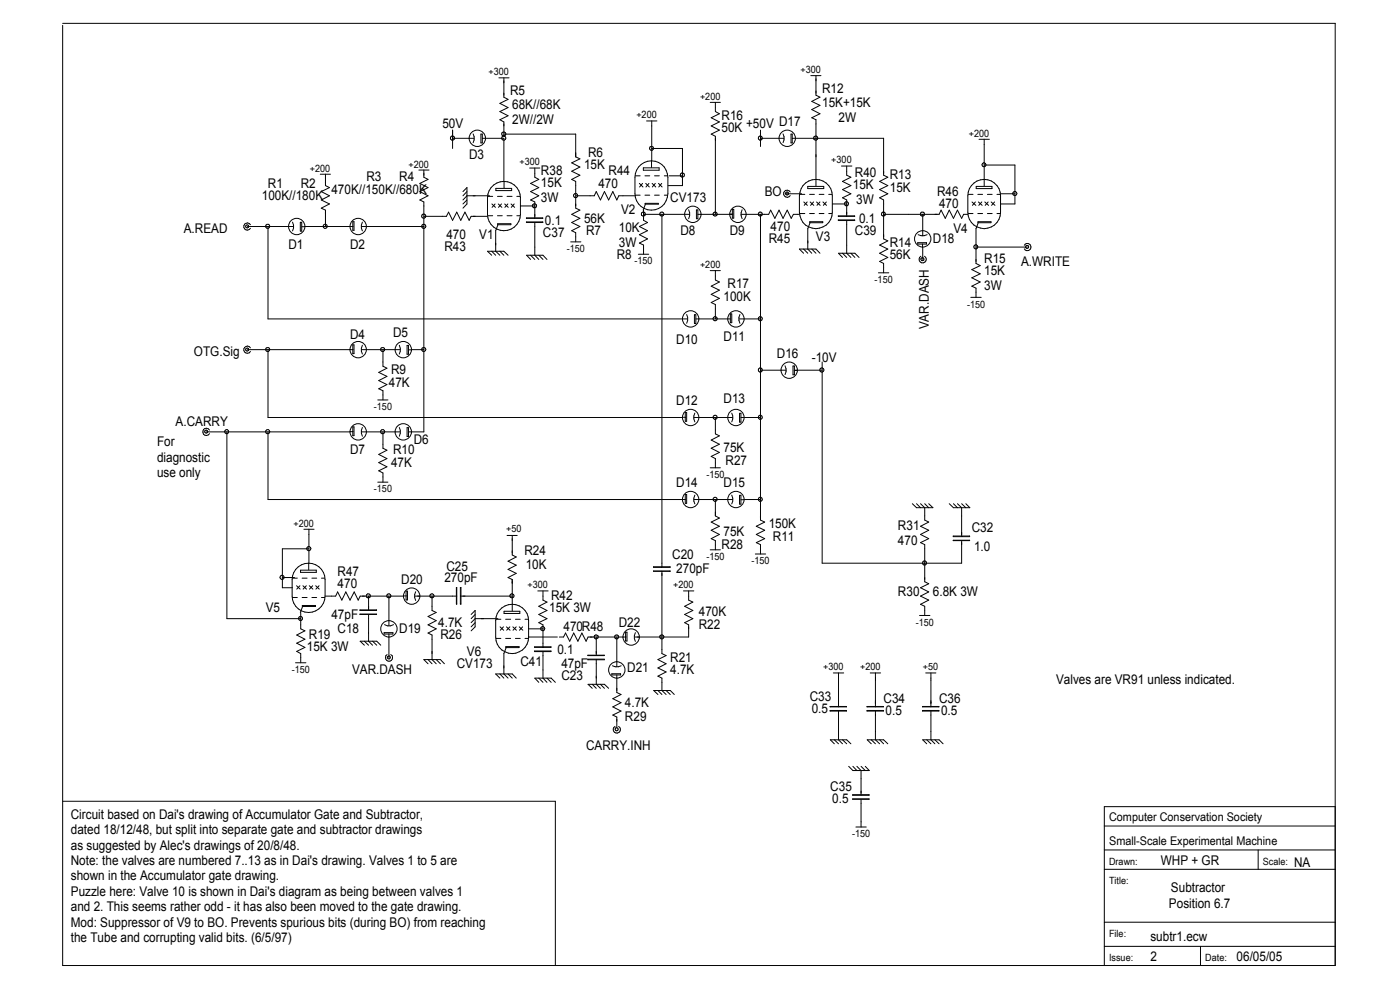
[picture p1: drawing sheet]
<svg xmlns="http://www.w3.org/2000/svg" width="297mm" height="210mm" viewBox="0 0 297 210" stroke-linecap="round" stroke-linejoin="round" font-family="sans-serif">
<g fill="none" stroke="#000" stroke-width=".21">
<path d="M13.3 5h270v199.8h-270v-199.4M105.8 16.5h2.2M106.9 16.5v4.1l.9 .5-1.8 .8 1.8 .9-1.8 .9 1.8 .9-1.8 .8 .9 .5v3M172 16h2.2M173.1 16v4.2l.8 .4-1.7 .9 1.7 .9-1.7 .8 1.7 .9-1.7 .9 .9 .4v14.1M67.9 37h2.2M69 37v2.4l.9 .4-1.7 .8 1.7 .9-1.7 .9 1.7 .9-1.7 .9 .8 .4v3.4M88.9 36.1h2.1M89.9 36.1v1.5l.9 .5-1.7 .8 1.7 .9-1.7 .8 1.7 .9-1.7 .9 .8 .4v48.8h-3.2M96 29.3h4.6M96 27.6v3.9M100.4 28.4l.2 .6v.7l-.2 .6"/>
<path d="M102 28.4h.3v1.9h-.3zM102.3 29.3h4.6v9.2M104.2 39.8a3.5 3.5 0 0 1 3.9-1.1 3.5 3.5 0 0 1 2.3 3.3v3.5a3.5 3.5 0 0 1-3.5 3.4 3.5 3.5 0 0 1-3.5-3.4l.1-4.3zM105.2 40h3.3v.4h-3.3zM106.7 28.9l-.3 .4 .3 .4 .5-.2 .1-.2-.3-.4M106.7 28.8l-.3-.4 .3-.4 .5 .2 .1 .2-.3 .4M106.7 28.8h.3M106.9 28.4h15.2v4.9l.9 .4-1.7 .8 1.7 .9-1.7 .9 1.7 .9-1.7 .9 .8 .4v5.7l.9 .4-1.7 .9 1.7 .8-1.7 .9 1.7 .8-1.7 .9 .8 .5v1.9M106.9 38.5v1.4M112.4 35.6h2.1M113.5 35.6v2l.8 .5-1.7 .8 1.7 .9-1.7 .8 1.7 .9-1.7 .9 .9 .4v3.5M134.8 37.3h1"/>
<path d="M135.5 35.4a3.5 3.5 0 0 1 3.8-1.1 3.5 3.5 0 0 1 2.4 3.3v3.5a3.5 3.5 0 0 1-3.5 3.5 3.5 3.5 0 0 1-3.5-3.5l.1-4.3zM135.6 38.9l.8 .8M136.3 38.9l-.6 .8M136.5 35.6h3.3v.5h-3.3zM136.8 37.3h1M137 38.9l.8 .8M137.2 25.7h2.2M137.7 38.9l-.7 .8M138.2 34.2v1.3M138.3 25.7v8.4M138.3 31.5h6.5v7.9h-3.1M138.3 38.9l.8 .8"/>
<path d="M138.9 37.3h1M139 38.9l-.6 .8M139.7 38.9l.8 .8M140.4 38.9l-.7 .8M140.9 37.3h.7M141.9 37.3h2.8M150.7 21.7h2.1M151.8 21.7v2l.8 .4-1.7 .9 1.7 .9-1.7 .8 1.7 .9-1.7 .8 .9 .5v16.6M161.3 29.3h5M161.3 27.6v3.5M166.1 28.4l.2 .6v.7l-.2 .6M167.8 28.4h.3v1.9h-.3z"/>
<path d="M168.1 29.3h19.4v7.9l.8 .4-1.7 .9 1.7 .9-1.7 .8 1.7 .9-1.7 .9 .9 .4v8.3l.8 .4-1.7 .9 1.7 .8-1.7 .9 1.7 .9-1.7 .9 .9 .4v2M170.9 38.8a3.5 3.5 0 0 1 3.7-.4 3.5 3.5 0 0 1 2 3.1v3.5a3.5 3.5 0 0 1-3.5 3.5 3.5 3.5 0 0 1-3.5-3.5v-3.5a3.7 3.7 0 0 1 1.3-2.7zM171.4 39.5h3.4v.5h-3.4zM178.5 35.2h2.2M179.6 35.2v2l.9 .4-1.8 .9 1.8 .9-1.8 .8 1.8 .9-1.8 .9 .9 .4v3.5M206.1 39.4a3.5 3.5 0 0 1 3.8-1.1 3.5 3.5 0 0 1 2.4 3.2v3.5a3.5 3.5 0 0 1-3.5 3.5 3.5 3.5 0 0 1-3.5-3.5l.1-4.2zM207.1 39.5h3.3v.5h-3.3zM207.7 29.5h2.2M208.8 35h6.5v8.3h-3M208.8 29.5v10M52.5 48h9.8M53.1 47.7a.76 .76 0 0 0-1.1-.2 .76 .76 0 0 0 0 1.1 .76 .76 0 0 0 1.1-.2"/>
<path d="M56.9 48v19.6h89M62.1 47.1l.2 .7v.6l-.2 .6M63.7 47.2h.3v1.8h-.3zM64 48.1h.7M64.7 48h10.2M74.8 47h.3v1.9h-.3zM76.7 48h13.2M76.9 47.1l-.2 .7v.6l.2 .6M89.9 45.9h4.8l.5-.9 .8 1.7 .9-1.7 .8 1.7 .9-1.7 .9 1.7 .4-.8h3.5M98.2 40.6l.9-.8v3.5l-.9 .9M99.1 40.6l-.9 .9M99.1 42.4l-.9 .9"/>
<path d="M103.5 41.7h1M103.5 45.8h1M103.8 41.5h-4.7l-.9 .9M104.3 54.1l-.9-.8h3.5l.9 .8M104.3 53.3l.9 .8M104.4 43.3l.7 .7M105 43.3l-.6 .7M105.5 41.7h1.1M105.5 45.8h1.1M105.6 47.5h2.8v.2h-2.8zM105.6 47.7l-.4 1.2v4.4l.8 .8M105.7 43.3l.8 .7"/>
<path d="M106 53.3l.9 .8M106.4 43.3l-.7 .7M107.1 43.3l.7 .7M107.6 41.7h1M107.6 45.8h1M107.7 43.3l-.6 .7M108.4 43.3l.8 .7M109.1 43.3l-.6 .7M109.6 41.7h.7M109.6 45.8h.7M110.4 43.7h3.1M111.7 46.2l3.4 .1z"/>
<path d="M111.7 47.1h3.4v.1h-3.4zM112.6 55l-.9-.9h3.5l.8 .9M112.6 54.1l.9 .9M113.5 47.2v6.9l.8 .9M114.3 54.1l.9 .9M121.1 51.3h2.1M122.1 41.5h4l.4-.9 .9 1.8 .8-1.8 .9 1.8 .9-1.8 .9 1.8 .4-.9h3.5M134.8 41.4h1M135.4 53.9h2.2M136.5 45.5h9.8M136.5 44.6v2.1l.9 .5-1.8 .8 1.8 .9-1.8 .9 1.8 .9-1.8 .9 .9 .4v1.9M136.8 41.4h1"/>
<path d="M136.9 43.1h2.8v.2h-2.8zM136.9 43.3l-.5 1.3M138.9 41.4h1M140.4 45.5v74.9M140.9 41.4h.7M146.1 44.5l.2 .6-.2 1.3M147.7 44.5h.3v1.9h-.3zM148 45.5h7.2M150.7 57.4h2.1M151.8 57.4v2l.8 .4-1.7 .9 1.7 .9-1.7 .8 1.7 .9-1.7 .9 .9 .4v3M154.8 45.4h.7M155.4 44.4h.3v1.9h-.3z"/>
<path d="M157.2 45.5h5.9l.4-.9 .9 1.7 .9-1.7 .8 1.7 .9-1.7 .9 1.7 .4-.8h1.3M157.4 44.5l-.2 .6 .2 1.3M161.3 45.5v64.8l.9 .4-1.8 .9 1.8 .9-1.8 .9 1.8 .9-1.8 .8 .9 .4v2M166.5 41.1h3.6M167.6 40.7a.76 .76 0 0 0-1.1-.2 .76 .76 0 0 0 0 1.2 .76 .76 0 0 0 1.1-.2M169.7 41.2h1M169.7 45.3h1M170.5 53.7l-.9-.9h3.5l.8 .9M170.5 52.8l.9 .9M170.5 42.8l.8 .8M171.2 42.8l-.6 .8M171.7 41.2h1.1"/>
<path d="M171.7 45.3h1.1M171.8 47h2.7v.2h-2.7zM171.8 47.3l-.4 1.2v4.3l.8 .9M171.9 42.8l.7 .8M172.2 52.8l.9 .9M172.6 42.8l-.6 .8M173.2 42.8l.8 .8M173.8 41.2h1M173.8 45.3h1M173.9 42.8l-.6 .8M174.6 42.8l.7 .8M175.3 42.8l-.6 .8"/>
<path d="M175.8 41.2h.7M175.8 45.3h.7M176.6 43.3h3M177.8 45.8l3.5 .1zM177.8 46.7h3.5v.1h-3.5zM178.7 54.6l-.8-.9h3.5l.8 .9M178.7 53.7l.9 .9M179.6 46.7v7l.9 .9M180.5 53.7l.9 .9M186.4 57.9h2.2M187.5 45.5h11.7l.4-.9 .9 1.7 .9-1.7 .9 1.7 .8-1.7 .9 1.7 .4-.8h.9M194.7 51.5h1.9v.3h-1.9z"/>
<path d="M194.8 49.8l.6 .2 1.3-.2M195.4 54.9l.3-.2 .3 .1v.4l-.5 .1zM195.4 54.4a.76 .76 0 0 0-.2 1.1 .76 .76 0 0 0 1.1 0 .76 .76 0 0 0-.2-1.1M195.7 51.7v.8M195.7 45.5v4.5M195.7 52.4v2.6M205.4 41.2h1M205.4 45.3h1M206.2 42.8l.8 .8M206.9 42.8l-.6 .8M207.1 52.4h10.8M207.4 41.2h1"/>
<path d="M207.4 45.3h1M207.5 47h2.7v.2h-2.7zM207.5 47.3l-.4 1.2v7.4l.8 .4-1.7 .9 1.7 .9-1.7 .8 1.7 .9-1.7 .9 .9 .4v2M207.6 42.8l.8 .8M208.3 42.8l-.7 .8M208.9 42.8l.8 .8M209.5 41.2h1M209.5 45.3h1M209.6 42.8l-.6 .8M210.3 42.8l.8 .8M211 42.8l-.6 .8M211.5 41.2h.7"/>
<path d="M211.5 45.3h.7M212.3 41.1h3M217.3 52a.76 .76 0 0 1 1.1-.2 .76 .76 0 0 1 0 1.2 .76 .76 0 0 1-1.1-.2M52.5 74.2h22.4M53.1 73.8a.76 .76 0 0 0-1.1-.2 .76 .76 0 0 0 0 1.1 .76 .76 0 0 0 1.1-.2M56.9 74.2v14.4h87.9M74.8 73.2h.3v1.8h-.3zM76.7 74.2h8.2M76.9 73.2l-.2 .7v.6l.2 .6M81.2 74.2v3.5l.9 .4-1.8 .9 1.8 .8-1.8 .9 1.8 .9-1.8 .9 .9 .4v1.9M84.7 73.2l.2 .7v.6l-.2 .6M86.4 73.3h.3v1.8h-.3z"/>
<path d="M86.7 74.2h.6M87.3 74.2h2.6M145.7 66.7l.2 .6v.7l-.2 .6M147.3 66.8h.3v1.8h-.3zM147.6 67.6h7.4M154.9 66.6h.3v1.9h-.3zM156.8 67.6h4.5M157 66.7l-.2 .6v.7l.2 .6M161.3 78.5h5.5M166.5 77.6l.3 .6v.7l-.3 .6M168.2 77.6h.3v1.9h-.3zM174.4 78.5l-5.9 .1"/>
<path d="M174.4 76.8v42.7h29.6v-4.8M206 63.1h2.2M44.4 91.2a.76 .76 0 0 0-1.1-.2 .76 .76 0 0 0 0 1.2 .76 .76 0 0 0 1.1-.2M48.1 91.6v39.6h15.7M56.9 91.6v14.4h88.6M74.8 90.6h.3v1.8h-.3zM74.9 91.6h-31.1M76.7 91.6h8.2M76.9 90.7l-.2 .6 .2 1.2M80.1 84.8h2.2M81.2 91.6v3.5l.9 .4-1.8 .9 1.8 .9-1.8 .8 1.8 .9-1.8 .9 .9 .4v2M84.7 90.7l.2 .6-.2 1.2"/>
<path d="M86.4 90.7h.3v1.9h-.3zM144.8 88.5h.7M145.4 87.5h.3v1.9h-.3zM147.2 88.6h8.2M147.4 87.6l-.2 .6 .2 1.3M150.7 99.2h2.1M151.8 88.6v3.4l.8 .5-1.7 .8 1.7 .9-1.7 .9 1.7 .9-1.7 .8 .9 .5v1.9M155.2 87.6l.2 .6-.2 1.3M156.9 87.7h.3v1.8h-.3zM157.2 88.6h4.1M64.5 112.3h2.1M65.5 119.5v1.4"/>
<path d="M65.5 112.3v7.2M65.5 116.4h-5.6v8.3h2.2M80.1 102.3h2.2M107.6 113.6h2.1M108.7 113.6v4.1l.8 .5-1.7 .8 1.7 .9-1.7 .9 1.7 .8-1.7 .9 .9 .4v6.7M145.4 104.9h.3v1.9h-.3zM147.2 106h8.2M147.4 105l-.2 .7v.6l.2 .6M150.7 116.6h2.1M151.8 106v3.4l.8 .5-1.7 .8 1.7 .9-1.7 .9 1.7 .9-1.7 .9 .9 .4v1.9M155.2 105l.2 .7v.6l-.2 .6M156.9 105.1h.3v1.8h-.3z"/>
<path d="M157.2 106h.7M157.9 106h3.4M160.2 117.5h2.2M193.5 106.8l.9 .9h3.5l-.9-.9M194.4 106.8l.9 .9M195.3 106.8l.9 .9v2.6l.8 .4-1.7 .9 1.7 .9-1.7 .9 1.7 .9-1.7 .8 .9 .4v7.9l.8 .4-1.7 .9 1.7 .9-1.7 .8 1.7 .9-1.7 .9 .9 .4v2M196.2 106.8l.8 .9M201.4 106.8l.9 .9h3.4l-.8-.9M202.2 114.6l3.5 .1zM202.2 113.7h3.5v.1h-3.5zM202.3 106.8l.8 .9M203.1 106.8l.9 .9v6.1"/>
<path d="M204 106.8l.9 .9M59.9 122.5h2.6M62.1 122.6h1M62.1 126.7h1M62.7 120.8a3.5 3.5 0 0 1 3.9-1.1 3.5 3.5 0 0 1 2.4 3.2v3.5a3.5 3.5 0 0 1-3.5 3.5 3.5 3.5 0 0 1-3.5-3.5l.1-4.2zM62.9 124.2l.8 .8M63.6 124.2l-.7 .8M63.8 120.9h3.3v.5h-3.3zM63.8 129.9v3.5l.9 .4-1.8 .9 1.8 .9-1.8 .8 1.8 .9-1.8 .9 .9 .4v2M64.1 122.6h1.1M64.1 126.7h1.1M64.1 128.4h2.8v.3h-2.8z"/>
<path d="M64.2 128.7l-.5 1.2M64.3 124.2l.7 .8M65 124.2l-.7 .8M65.6 124.2l.8 .8M66.2 122.6h1M66.2 126.7h1M66.3 124.2l-.6 .8M67 124.2l.7 .8M67.7 124.2l-.7 .8M68.2 122.6h.7M68.2 126.7h.7M69 126.4h2.2l.4-.8 .9 1.7 .9-1.7 .9 1.7 .8-1.7 .9 1.7 .4-.9h9.2"/>
<path d="M76.4 130.3h3.5zM76.4 129.4h3.5v.1h-3.5zM77.3 136.9l-.9-.9h3.5l.9 .9M77.3 136l.9 .9M78.2 126.4v3.1M78.2 130.3v5.7l.8 .9M79 136l.9 .9M81.5 134.2h1.9v.3h-1.9zM81.6 132.5l.6 .3h.6l.7-.3M82.1 138.9a.76 .76 0 0 0-.2 1.1 .76 .76 0 0 0 1.2 0 .76 .76 0 0 0-.2-1.1M82.5 126.4v6.4M82.5 134.5v5"/>
<path d="M85.6 126.4h.6M86.1 125.4h.3v1.9h-.3zM88 126.4h8.9M88.2 125.5l-.2 .6 .2 1.3M90.8 139.9l.9 .9M91.7 126.4v3.1l.8 .4-1.7 .9 1.7 .9-1.7 .8 1.7 .9-1.7 .9 .9 .4v5.2l.8 .9M92.5 139.9l.9 .9M96.8 124.6l.1 3.5zM97.7 124.6h.1v3.5h-.1zM97.7 126.4h11M99.9 130.3l.9-.8v3.5l-.9 .8M100.8 130.3l-.9 .9"/>
<path d="M100.8 132.1l-.9 .9M105.2 131.4h1.1M105.2 135.4h1.1M105.6 131.2h-4.8l-.9 .9M106.1 133l.7 .7M106.5 128.9a3.5 3.5 0 0 1 3.7-.4 3.5 3.5 0 0 1 1.9 3.2v3.4a3.5 3.5 0 0 1-3.5 3.5 3.5 3.5 0 0 1-3.4-3.5v-3.4a3.3 3.3 0 0 1 1.3-2.8zM106.8 133l-.7 .7M106.9 129.7h3.4v.4h-3.4zM107.3 131.4h1M107.3 135.4h1M107.3 137.2h2.8v.2h-2.8zM107.4 137.4l-.5 1.2v4.4l.9 .8"/>
<path d="M107.4 133l.8 .7M108.2 133l-.7 .7M108.7 123.4h.1M108.8 133l.8 .7M109.3 131.4h1.1M109.3 135.4h1.1M109.5 133l-.7 .7M110.2 133l.7 .7M110.9 133l-.7 .7M111.4 131.4h.7M111.4 135.4h.7M112.1 133.4h3.1"/>
<path d="M112.1 135.1h6.1M113.4 138.1h3.5v.1h-3.5zM113.4 137.2h3.5v.1h-3.5zM114.1 125.3h2.2M115.2 125.3v2l.8 .4-1.7 .9 1.7 .9-1.7 .8 1.7 .9-1.7 .9 .9 .4v4.8M115.2 138.2v5.6l.8 .9M118.7 135.1h.8l.5-.8 .9 1.7 .8-1.7 .9 1.7 .8-1.7 .9 1.7 .5-.9h8M124.7 139.8h3.5v.2h-3.5zM124.7 139l3.5 .1zM126.5 135.1v4M126.5 139.9v5.3l.9 .8M130.9 135.1v6.3"/>
<path d="M132.7 134.1h.3v1.9h-.3zM134.8 134.2l-.2 .6v.7l.2 .6M138.6 121.1l3.6 .1zM138.6 120.2h3.6v.2h-3.6zM140.4 121.2v17.4l.9 .5-1.7 .8 1.7 .9-1.7 .9 1.7 .8-1.7 .9 .8 .4v2.7l.9 .8M145 125.3h2.2M146.1 125.3v2l.9 .4-1.8 .9 1.8 .9-1.8 .8 1.8 .9-1.8 .9 .9 .4v2.6h-11.5M195.1 130.6h2.2M62.7 140.6h2.2M90.8 140.8l-.9-.9h3.5l.9 .9M106 143.8l-.8-.8h3.5l.8 .8M106 143l.9 .8"/>
<path d="M107.8 143l.9 .8M114.3 144.7l-.8-.9h3.4l.9 .9M114.3 143.8l.9 .9M116 143.8l.9 .9M125.6 146l-.8-.8h3.4l.9 .8M125.6 145.2l.9 .8M127.4 145.2l.8 .8M129.8 142.9h1.9v.3h-1.9zM129.9 141.2l.6 .2h.7l.6-.2M130.5 154.1a.76 .76 0 0 0-.2 1.1 .76 .76 0 0 0 1.1 0 .76 .76 0 0 0-.2-1.1M130.9 143.2v3.7l.8 .4-1.7 .9 1.7 .9-1.7 .8 1.7 .9-1.7 .9 .9 .4v2.2M139.6 147.3l-.9-.8h3.5l.8 .8"/>
<path d="M139.6 146.5l.8 .8M141.3 146.5l.9 .8M176.1 149.9h3.5zM176.1 150.7h3.5v.1h-3.5zM176.8 142.7h2.2M177 157.8l-.9-.9h3.5l.9 .9M177 156.9l.9 .9M177.9 142.7v7.2M177.9 150.8v6.1l.8 .9M178.7 156.9l.9 .9M183.9 149.9h3.5zM183.9 150.7h3.5v.1h-3.5z"/>
<path d="M184.6 142.7h2.2M184.8 157.8l-.8-.9h3.5l.8 .9M184.8 156.9l.9 .9M185.7 149.1h.1M185.7 142.7v7.2M185.7 150.8v6.1l.9 .9M186.6 156.9l.9 .9M195.7 149.9h3.5zM195.7 150.7h3.5v.1h-3.5zM196.4 142.7h2.1M196.6 157.8l-.9-.9h3.5l.9 .9M196.6 156.9l.9 .9"/>
<path d="M197.5 149.1h.1M197.5 142.7v7.2M197.5 150.8v6.1l.8 .9M198.3 156.9l.9 .9M13.3 170h104.5v34.8M180 162.6l.9 .8h3.5l-.8-.8M180.9 169.5h3.5zM180.9 168.6h3.5v.1h-3.5zM180.9 162.6l.9 .8M181.6 175.4h2.2M181.8 162.6l.9 .8v5.3M182.7 169.5v5.9"/>
<path d="M182.7 162.6l.9 .8M234.3 175.2h49M283.3 171.1h-49v33.7M234.3 195.6h49M234.3 184.4h49M234.3 180.3h49M266.9 180.3v4.1M234.3 200.7h49M254.7 200.7v4.1"/>
<circle cx="96" cy="29.3" r=".45"/>
<circle cx="101.3" cy="29.3" r="1.74"/>
<circle cx="138.2" cy="31.5" r=".43"/>
<circle cx="144.8" cy="37.1" r=".44"/>
<circle cx="161.3" cy="29.3" r=".44"/>
<circle cx="167" cy="29.3" r="1.74"/>
<circle cx="173" cy="29.3" r=".44"/>
<circle cx="208.7" cy="35" r=".42"/>
<circle cx="52.4" cy="48" r=".34"/>
<circle cx="56.8" cy="48" r=".45"/>
<circle cx="62.9" cy="48" r="1.74"/>
<circle cx="69" cy="48" r=".45"/>
<circle cx="76" cy="48" r="1.74"/>
<circle cx="89.9" cy="45.8" r=".45"/>
<circle cx="89.9" cy="48" r=".44"/>
<circle cx="113.4" cy="43.7" r=".43"/>
<circle cx="122.1" cy="41.5" r=".44"/>
<circle cx="136.5" cy="45.4" r=".42"/>
<circle cx="140.4" cy="45.4" r=".43"/>
<circle cx="147" cy="45.5" r="1.74"/>
<circle cx="151.7" cy="45.4" r=".42"/>
<circle cx="156.5" cy="45.5" r="1.74"/>
<circle cx="161.3" cy="45.4" r=".42"/>
<circle cx="167" cy="41" r=".32"/>
<circle cx="179.6" cy="43.2" r=".43"/>
<circle cx="187.4" cy="45.4" r=".42"/>
<circle cx="195.7" cy="45.4" r=".43"/>
<circle cx="195.7" cy="50.7" r="1.74"/>
<circle cx="207" cy="52.4" r=".43"/>
<circle cx="215.3" cy="41" r=".43"/>
<circle cx="217.9" cy="52.4" r=".33"/>
<circle cx="52.4" cy="74.1" r=".34"/>
<circle cx="56.8" cy="74.1" r=".43"/>
<circle cx="76" cy="74.2" r="1.74"/>
<circle cx="81.2" cy="74.1" r=".44"/>
<circle cx="85.6" cy="74.2" r="1.74"/>
<circle cx="89.9" cy="74.1" r=".43"/>
<circle cx="146.5" cy="67.6" r="1.74"/>
<circle cx="151.7" cy="67.6" r=".44"/>
<circle cx="156.1" cy="67.6" r="1.74"/>
<circle cx="161.3" cy="67.6" r=".44"/>
<circle cx="161.3" cy="78.5" r=".43"/>
<circle cx="167.4" cy="78.5" r="1.74"/>
<circle cx="174.3" cy="78.5" r=".45"/>
<circle cx="43.7" cy="91.5" r=".32"/>
<circle cx="48.1" cy="91.6" r=".44"/>
<circle cx="56.8" cy="91.6" r=".45"/>
<circle cx="76" cy="91.6" r="1.74"/>
<circle cx="81.2" cy="91.6" r=".44"/>
<circle cx="85.6" cy="91.6" r="1.74"/>
<circle cx="146.5" cy="88.6" r="1.74"/>
<circle cx="151.7" cy="88.5" r=".44"/>
<circle cx="156.1" cy="88.6" r="1.74"/>
<circle cx="161.3" cy="88.5" r=".44"/>
<circle cx="65.5" cy="116.4" r=".44"/>
<circle cx="146.5" cy="106" r="1.74"/>
<circle cx="151.7" cy="105.9" r=".44"/>
<circle cx="156.1" cy="106" r="1.74"/>
<circle cx="161.3" cy="105.9" r=".44"/>
<circle cx="196.1" cy="119.4" r=".43"/>
<circle cx="59.8" cy="122.5" r=".44"/>
<circle cx="63.8" cy="131.2" r=".43"/>
<circle cx="78.1" cy="126.4" r=".44"/>
<circle cx="82.5" cy="139.5" r=".33"/>
<circle cx="82.5" cy="126.4" r=".43"/>
<circle cx="82.5" cy="133.4" r="1.74"/>
<circle cx="87.3" cy="126.4" r="1.74"/>
<circle cx="91.6" cy="126.4" r=".43"/>
<circle cx="108.6" cy="126.4" r=".43"/>
<circle cx="115.2" cy="133.4" r=".43"/>
<circle cx="126.5" cy="135.1" r=".44"/>
<circle cx="130.8" cy="135.1" r=".42"/>
<circle cx="133.9" cy="135.1" r="1.74"/>
<circle cx="140.4" cy="135.1" r=".43"/>
<circle cx="130.8" cy="154.7" r=".33"/>
<circle cx="130.9" cy="142.1" r="1.74"/>
</g>
<g font-size="2.8">
<text x="108.2" y="20.2">R5</text>
<text x="108.7" y="23">68K//68K</text>
<text x="174.4" y="22.6">15K+15K</text>
<text x="174.4" y="19.8">R12</text>
<text x="93.9" y="27.2">50V</text>
<text x="108.7" y="26.3">2W//2W</text>
<text x="153.1" y="28">50K</text>
<text x="153.1" y="25.4">R16</text>
<text x="158.3" y="27.2">+50V D17</text>
<text x="177.9" y="25.9">2W</text>
<text x="99.5" y="33.7">D3</text>
<text x="123.9" y="35.9">15K</text>
<text x="124.8" y="33.3">R6</text>
<text x="56.9" y="39.8">R1</text>
<text x="63.8" y="39.8">R2</text>
<text x="70.3" y="41.1">470K//150K//680K</text>
<text x="77.7" y="38.5">R3</text>
<text x="84.7" y="38.5">R4</text>
<text x="114.8" y="39.6">15K</text>
<text x="114.8" y="37.2">R38</text>
<text x="127" y="39.8">470</text>
<text x="129.1" y="37.2">R44</text>
<text x="162.2" y="41.5">BO</text>
<text x="180.9" y="40">15K</text>
<text x="181.4" y="37.6">R40</text>
<text x="188.8" y="40.6">15K</text>
<text x="188.8" y="38.1">R13</text>
<text x="198.8" y="41.5">R46</text>
<text x="55.5" y="42.4">100K//180K</text>
<text x="114.8" y="42.8">3W</text>
<text x="115.6" y="47.6">0.1</text>
<text x="123.9" y="47.2">56K</text>
<text x="131.7" y="45.5">V2</text>
<text x="142.2" y="42.8">CV173</text>
<text x="181.6" y="43.3">3W</text>
<text x="182.2" y="47.2">0.1</text>
<text x="199.2" y="44.2">470</text>
<text x="39" y="49.4">A.READ</text>
<text x="61.2" y="52.8">D1</text>
<text x="74.3" y="52.8">D2</text>
<text x="94.3" y="53.3">R43</text>
<text x="94.7" y="50.7">470</text>
<text x="101.7" y="50.7">V1</text>
<text x="115.2" y="50.2">C37</text>
<text x="124.3" y="49.8">R7</text>
<text x="131.3" y="49.1">10K</text>
<text x="131.3" y="52.4">3W</text>
<text x="144.4" y="49.8">D8</text>
<text x="154.8" y="49.8">D9</text>
<text x="163.1" y="51.6">R45</text>
<text x="163.5" y="48.9">470</text>
<text x="173.1" y="51.1">V3</text>
<text x="181.4" y="49.8">C39</text>
<text x="188.8" y="52.4">R14</text>
<text x="197.9" y="51.6">D18</text>
<text x="202.3" y="49.4">V4</text>
<text x="130.9" y="55">R8</text>
<text x="188.8" y="55">56K</text>
<text x="208.8" y="58.3">15K</text>
<text x="208.8" y="55.9">R15</text>
<text x="216.6" y="56.3">A.WRITE</text>
<text x="153.5" y="63.8">100K</text>
<text x="154.3" y="61.1">R17</text>
<text x="208.8" y="61.6">3W</text>
<text x="83.4" y="71.6">D5</text>
<text x="197" y="69.8" transform="rotate(-90 197 69.8)">VAR.DASH</text>
<text x="41.1" y="75.5">OTG.Sig</text>
<text x="74.3" y="72">D4</text>
<text x="143.5" y="72.9">D10</text>
<text x="153.5" y="72.4">D11</text>
<text x="164.8" y="75.9">D16</text>
<text x="172.2" y="76.8">-10V</text>
<text x="82.5" y="82">47K</text>
<text x="83" y="79.4">R9</text>
<text x="143.5" y="85.9">D12</text>
<text x="153.5" y="85.5">D13</text>
<text x="33.3" y="94.7">For</text>
<text x="37.3" y="90.3">A.CARRY</text>
<text x="87.8" y="94.2">D6</text>
<text x="153.5" y="96">75K</text>
<text x="33.3" y="97.9">diagnostic</text>
<text x="33.3" y="101.2">use only</text>
<text x="74.3" y="96.4">D7</text>
<text x="83" y="99">47K</text>
<text x="83.4" y="96.4">R10</text>
<text x="153.9" y="98.6">R27</text>
<text x="143.5" y="103.4">D14</text>
<text x="153.5" y="103.4">D15</text>
<text x="153.5" y="113.8">75K</text>
<text x="163.1" y="112.1">150K</text>
<text x="190.5" y="112.5">R31</text>
<text x="206.2" y="112.9">C32</text>
<text x="111.3" y="117.7">R24</text>
<text x="142.6" y="118.6">C20</text>
<text x="153.1" y="116.4">R28</text>
<text x="164" y="114.7">R11</text>
<text x="190.5" y="115.5">470</text>
<text x="206.6" y="116.8">1.0</text>
<text x="71.6" y="124.7">470</text>
<text x="71.6" y="122.1">R47</text>
<text x="85.1" y="123.8">D20</text>
<text x="94.3" y="123.4">270pF</text>
<text x="94.7" y="121.2">C25</text>
<text x="111.5" y="120.8">10K</text>
<text x="143.5" y="121.6">270pF</text>
<text x="56.4" y="129.9">V5</text>
<text x="70.3" y="131.2">47pF</text>
<text x="116.5" y="129.9">15K 3W</text>
<text x="116.9" y="127.3">R42</text>
<text x="148.3" y="130.8">470K</text>
<text x="190.5" y="126.4">R30</text>
<text x="197.9" y="126.4">6.8K 3W</text>
<text x="65.5" y="135.6">R19</text>
<text x="71.6" y="134.3">C18</text>
<text x="84.7" y="134.3">D19</text>
<text x="93" y="133">4.7K</text>
<text x="93.4" y="135.6">R26</text>
<text x="119.5" y="133.8">470R48</text>
<text x="131.3" y="133">D22</text>
<text x="148.3" y="133.4">R22</text>
<text x="65.1" y="138.2">15K 3W</text>
<text x="74.7" y="143">VAR.DASH</text>
<text x="96.9" y="141.7">CV173</text>
<text x="99.1" y="139.1">V6</text>
<text x="110.4" y="141.2">C41</text>
<text x="118.2" y="138.6">0.1</text>
<text x="119.1" y="141.7">47pF</text>
<text x="133.1" y="142.5">D21</text>
<text x="142.2" y="143">4.7K</text>
<text x="142.2" y="140.4">R21</text>
<text x="119.1" y="144.3">C23</text>
<text x="132.6" y="149.9">4.7K</text>
<text x="171.8" y="148.6">C33</text>
<text x="187.5" y="149.1">C34</text>
<text x="199.2" y="149.1">C36</text>
<text x="224" y="145.2">Valves are VR91 unless indicated.</text>
<text x="132.6" y="153">R29</text>
<text x="172.2" y="151.3">0.5</text>
<text x="187.9" y="151.7">0.5</text>
<text x="199.6" y="151.7">0.5</text>
<text x="124.3" y="159.1">CARRY.INH</text>
<text x="176.1" y="167.8">C35</text>
<text x="15" y="173.7">Circuit based on Dai's drawing of Accumulator Gate and Subtractor,</text>
<text x="176.6" y="170.4">0.5</text>
<text x="15" y="177">dated 18/12/48, but split into separate gate and subtractor drawings</text>
<text x="15" y="180.2">as suggested by Alec's drawings of 20/8/48.</text>
<text x="15" y="183.5">Note: the valves are numbered 7..13 as in Dai's drawing. Valves 1 to 5 are</text>
<text x="246.3" y="183.5">WHP + GR</text>
<text x="274.5" y="183.9">NA</text>
<text x="15" y="186.7">shown in the Accumulator gate drawing.</text>
<text x="15" y="190">Puzzle here: Valve 10 is shown in Dai's diagram as being between valves 1</text>
<text x="248.4" y="189.1">Subtractor</text>
<text x="15" y="193.3">and 2. This seems rather odd - it has also been moved to the gate drawing.</text>
<text x="15" y="196.6">Mod: Suppressor of V9 to BO. Prevents spurious bits (during BO) from reaching</text>
<text x="248" y="192.6">Position 6.7</text>
<text x="15" y="199.8">the Tube and corrupting valid bits. (6/5/97)</text>
<text x="244.1" y="203.9">2</text>
<text x="244.1" y="199.6">subtr1.ecw</text>
<text x="262.3" y="203.9">06/05/05</text>
</g>
<g font-size="2.5">
<text x="235.3" y="174.2">Computer Conservation Society</text>
<text x="235.3" y="179.3">Small-Scale Experimental Machine</text>
</g>
<g font-size="2.1">
<text x="103.6" y="16">+300</text>
<text x="169.8" y="15.5">+300</text>
<text x="148.5" y="21.2">+200</text>
<text x="135" y="25.1">+200</text>
<text x="205.5" y="29">+200</text>
<text x="86.7" y="35.6">+200</text>
<text x="110.2" y="35.1">+300</text>
<text x="176.4" y="34.7">+300</text>
<text x="65.7" y="36.4">+200</text>
<text x="120.3" y="53.5">-150</text>
<text x="134.6" y="56.1">-150</text>
<text x="148.5" y="56.9">+200</text>
<text x="185.5" y="60">-150</text>
<text x="205.1" y="65.2">-150</text>
<text x="79.3" y="87">-150</text>
<text x="149.9" y="101.4">-150</text>
<text x="79.3" y="104.4">-150</text>
<text x="62.3" y="111.7">+200</text>
<text x="107.4" y="112.9">+50</text>
<text x="149.9" y="118.8">-150</text>
<text x="159.4" y="119.7">-150</text>
<text x="111.9" y="124.8">+300</text>
<text x="142.8" y="124.8">+200</text>
<text x="194.3" y="132.8">-150</text>
<text x="61.9" y="142.7">-150</text>
<text x="174.6" y="142.2">+300</text>
<text x="182.5" y="142.2">+200</text>
<text x="195.7" y="142.1">+50</text>
<text x="180.8" y="177.6">-150</text>
<text x="235.3" y="183.4">Drawn:</text>
<text x="267.9" y="183.4">Scale:</text>
<text x="235.3" y="187.5">Title:</text>
<text x="235.3" y="198.7">File:</text>
<text x="235.3" y="203.8">Issue:</text>
<text x="255.7" y="203.8">Date:</text>
</g>
</svg>
